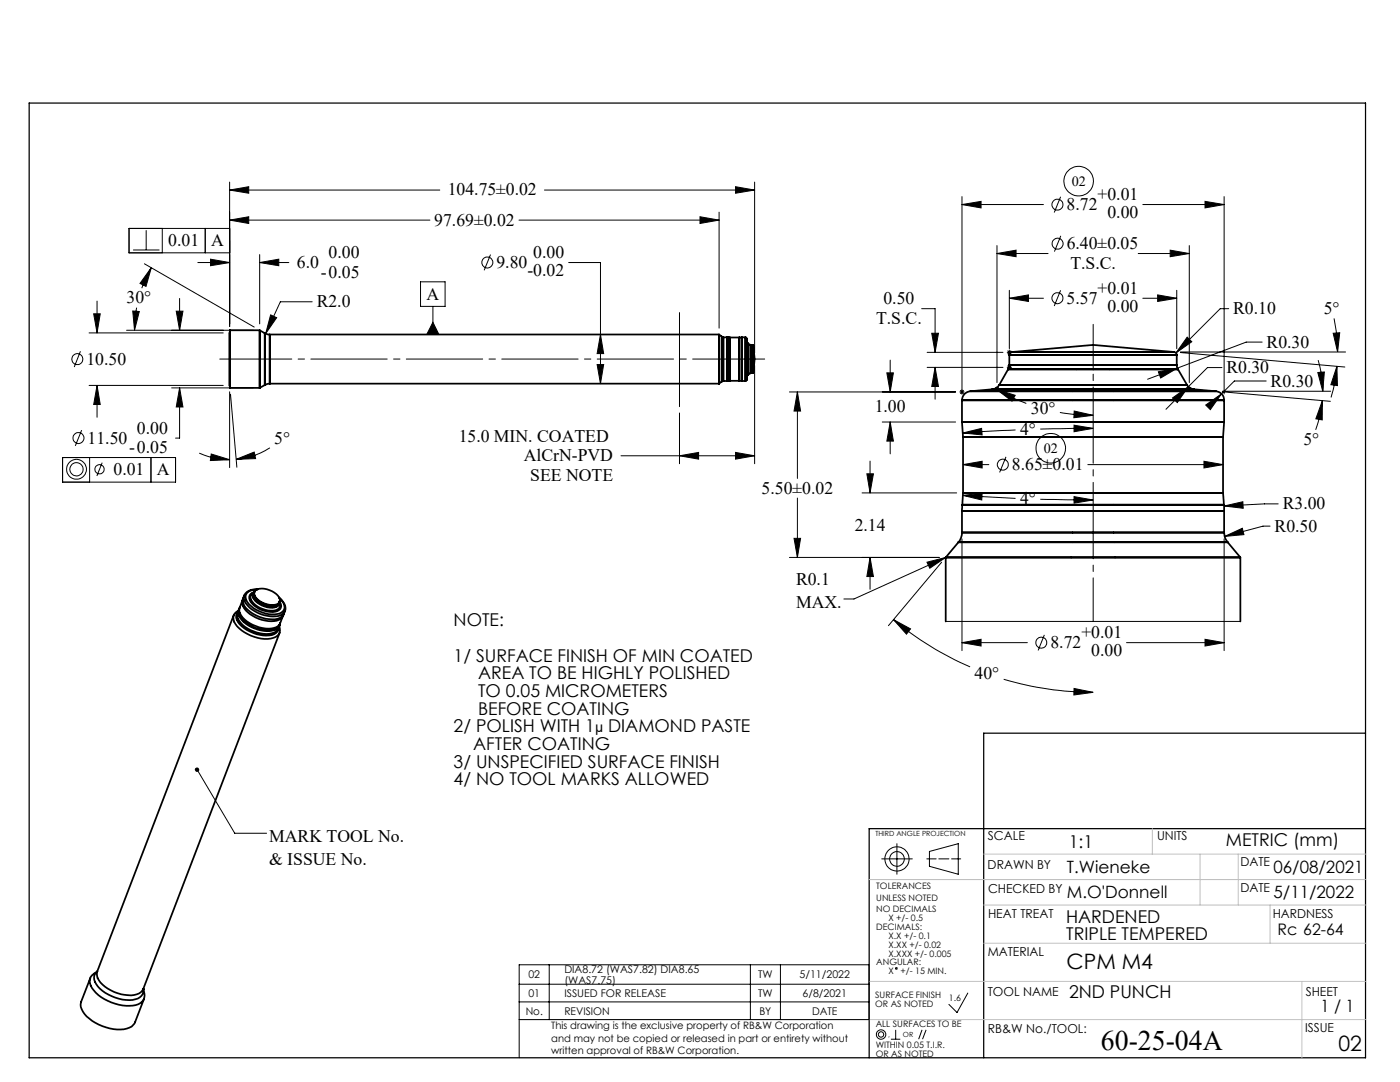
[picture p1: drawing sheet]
<svg xmlns="http://www.w3.org/2000/svg" width="279mm" height="216mm" viewBox="0 0 279 216" stroke-linecap="round" stroke-linejoin="round" font-family="sans-serif">
<g fill="none" stroke="#000" stroke-width=".2">
<path d="M45.8 37.9l3.8-.6v1.3zM45.8 36.3v28.9M45.8 37.9h42M108.7 37.9h41.9M146.8 37.3l3.8 .6-3.8 .7zM150.6 36.3v34.1M192 39.2v39.5M211.7 39.3l-1.3 3.1M244.3 39.2v39.4M26.6 49.9h5.2M28.8 52.6l21.9 12.7M29.2 45.9v4"/>
<path d="M30.2 53.4l-1.1 3.7-1.2-.5zM30.2 53.4l-.8 1.5-1.1 2.6M32.4 45.6v4.8M35.8 59.5v6.4M39.5 52.4h6.3M41 45.6v4.8M42 51.7l3.8 .7-3.8 .6zM45.8 43.9l3.8-.6v1.3zM45.8 45.6h-20v4.8h20M45.8 43.9h40M51.8 52.4l3.8-.7v1.3zM51.8 50.8v13.8"/>
<path d="M51.8 52.4h5.8M83.9 56.2h4.9v4.9h-4.9zM97.9 50.8l-1.3 3.1M103.6 43.9h39.9M113.5 52.4h6.3v24.2M139.7 43.3l3.8 .6-3.8 .7zM143.5 42.3v23.2M192 40.8h16.2M192 40.8l3.8-.6v1.3zM199 50.6l3.8-.7v1.3zM199 49v27.3M199 50.6h10.2"/>
<path d="M201.4 59.5l3.8-.7v1.3zM201.4 57.9v11.7M201.4 59.5h6.8M211.7 57.9l-1.3 3.2M211.7 47.1l-1.3 3.1M227.2 50.6h10.1M228.1 59.5h6.7M228.1 40.8h16.2M231 58.8l3.8 .7-3.8 .6zM233.5 49.9l3.8 .7-3.8 .6zM234.8 57.9v11.7M237.3 49v27.3"/>
<path d="M240.5 40.2l3.8 .6-3.8 .7zM16.1 70.1l-1.3 3.1M17.8 76.9h26.8M17.8 66.4h26.8M18.7 62.6h1.3l-.6 3.8zM19.4 76.9l.6 3.8h-1.3zM19.4 60.1v6.3M19.4 76.9v6.4M25.3 65.9h25.3M26.5 62.1l1.3 .1-1 3.7zM27.3 61.4l-.3 2.2-.2 2.3M34.3 77.4h16.3"/>
<path d="M35.2 62.1h1.3l-.7 3.8zM35.8 77.4l.7 3.8h-1.3zM35.8 77.4v10h-.8M45.8 78.2v15.1M46 78.7l1.3 14.5M54 62.8l1.2 .6-2.2 3.2zM62.3 60.2h-6.3l-3 6.4M86.4 61.1v5.6M86.4 64.3l1.2 2.4h-2.4zM119.2 72.7h1.3l-.7 3.9zM119.8 66.7l.7 3.9h-1.3zM135.6 62.4v18.7"/>
<path d="M150.6 72.9v19.6M157.6 78.2h33.1M159.1 78.2v17.3M159.1 78.2l.7 3.8h-1.3zM177 74.4h1.3l-.6 3.8zM177.7 71.9v6.3M183.9 61.6h2.7v8.7M185 73.3h15.2M185 70.3h15.2M185.9 66.5h1.4l-.7 3.8zM186.6 73.3l.7 3.8h-1.4zM186.6 73.3v6.4"/>
<path d="M191.5 78.2h1M191.6 77.9l.7 .7M192.3 77.9l-.7 .7M198.4 77.6h1.1M198.6 77.3l.7 .7M198.9 77.7l3.7 1.2-.6 1.1zM198.9 77.7l2.9 1.5 3 1.3M199 77.1v1M199.3 77.3l-.7 .7M200.9 73.3h1M200.9 70.3h1M201.1 73l.7 .7"/>
<path d="M201.1 70l.7 .7M201.4 69.8v1M201.4 72.8v1M201.8 73l-.7 .7M201.8 70l-.7 .7M231.2 74.2l3.8-.8-3.4 2zM234 79.4l3.2-2.2-2.2 3.1zM235 73.4l-6 2.3M235.6 70.3l32.8 2.9M235.6 70.2h32.9M236.9 77.6h.9M236.9 67.3l.9 .9-3.1 2.2z"/>
<path d="M237 77.3l.7 .7M237.2 77.2l-4.5 4.5M237.3 77.1v1M237.7 77.3l-.7 .7M243.9 73.3h-2.9l-3.8 3.9M243.9 78.2l21.6 1.9M243.9 78.1h21.7M245.2 61.6h-1.7l-8.8 8.8M251.9 68.3h-3.2l-13.7 5.1M252.7 76h-6.4l-3.8 3.9M263 74.3l1.3-.1-.3 3.9zM263.1 71.9a21.1 21.1 0 0 1 .9 6.2"/>
<path d="M263.9 79.9v3.9l-1.3-.2zM263.9 79.9a21.3 21.3 0 0 1-1.3 5.9M266.1 66.5l1.3-.1-.5 3.8zM266.2 63.5a32.5 32.5 0 0 1 .7 6.7M266.8 73.1l.1 3.8-1.3-.1zM266.8 73.1a30.8 30.8 0 0 1-1.2 6.2M12.5 91.3h22.5v4.9h-22.5zM16.3 85.8l-1.3 3.2M17.9 91.3v4.9M20.4 92.3l-1.1 2.7M30.1 91.3v4.9M39.8 90.4a14.9 14.9 0 0 0 6 1.3"/>
<path d="M42.2 90.6l3.6 1.1-3.8 .2zM47.1 91.7l3.6-1.5 .3 1.3zM53.9 89.4a14.3 14.3 0 0 1-6.8 2.3M123.9 90.9h26.7M135.6 82.4v10.1M135.6 90.9l3.8-.6v1.3zM146.8 90.3l3.8 .6-3.8 .7zM159.1 99.4v11.8M172 98.4h18.9M173 94.5h1.3l-.7 3.9zM173.6 92v6.4M176.1 84.2h14.6"/>
<path d="M177.7 84.2v6.4M177.7 84.2l.6 3.8h-1.3zM192.2 86.4l3.7-.9 .1 1.3zM192.2 98.8l3.8-.4-.1 1.4zM192.2 98.8l10.5 .6M192.2 92.7h5.1M192.2 92.7l3.8-.7v1.4zM200.8 91.2l-1.3 3.1M202.7 85.8l-10.5 .6M207.6 99.6l10.6 .2M211.5 82.3l2.5 .4 4.2 .2M214.3 84.8l3.9 .7-3.9 .6z"/>
<path d="M214.3 99.1l3.9 .7-3.9 .6zM214.4 82l3.8 .9-3.9 .5zM217.1 92.7h27M218.2 85.5l-10.6 .1M240.3 92l3.8 .7-3.8 .7zM240.6 80.8l3.2-2.2-2.3 3.1zM157.6 111.2h29.9M158.5 107.4h1.3l-.7 3.8zM173.6 111.2v6.4M173.6 111.2l.7 3.8h-1.3zM185 112.2l3.7-1-3.1 2.2zM187.9 112.2l-10.6 12.6"/>
<path d="M188.7 111.2l-18.3 8.3h-2M192 107.5v22.3M244.3 107.5v22.3M244.3 101l3.7-.9 .1 1.3zM244.4 107l3.5-1.6 .3 1.3zM253.5 105h-1.4l-7.7 2M255.1 100.5h-2.8l-8 .5M178.3 123.6l3.4 1.9-.8 1zM178.3 123.6a63.1 63.1 0 0 0 15.3 9.5M188.7 124h58.8M192 128.2h13M192 128.2l3.8-.6v1.3z"/>
<path d="M200.3 135.5a63.5 63.5 0 0 0 17.9 2.6M208.4 126.7l-1.2 3.1M214.3 137.4l3.9 .7-3.9 .6zM224.8 128.2h19.5M240.5 127.6l3.8 .6-3.8 .7zM39.3 153.6l7.5 12.7h6.4M176 171.4h6.1M179 168.3v6.1M185 171.4h1.8M185.5 169.9l5.7-1.6v6.1l-5.7-1.5zM187.4 171.4h2M189.9 171.4h1.8"/>
<path d="M103.6 196.4h69.8M103.6 199.9h69.8M109.6 192.5v10.9M149.8 192.5v10.9M155.8 192.5v10.9M193.1 198.2l-2.1 3.8-1.6-1.6M103.6 203.4h69.8v-10.9h-69.8v18.6M177.8 207.4h1.9M178.8 205.5v1.9M184 205.5l-.7 1.9M184.8 205.5l-.7 1.9"/>
<circle cx="215.3" cy="36.1" r="2.96"/>
<circle cx="97.3" cy="52.4" r="1.09"/>
<circle cx="211" cy="59.5" r="1.09"/>
<circle cx="211" cy="40.8" r="1.09"/>
<circle cx="211.1" cy="48.6" r="1.09"/>
<circle cx="15.4" cy="71.7" r="1.1"/>
<circle cx="15.3" cy="93.6" r="1.32"/>
<circle cx="15.3" cy="93.6" r="1.98"/>
<circle cx="15.7" cy="87.4" r="1.09"/>
<circle cx="19.9" cy="93.6" r=".92"/>
<circle cx="200.1" cy="92.7" r="1.08"/>
<circle cx="209.7" cy="89.4" r="2.95"/>
<circle cx="207.8" cy="128.2" r="1.1"/>
<circle cx="179" cy="171.4" r="1.46"/>
<circle cx="179" cy="171.4" r="2.42"/>
<circle cx="178.9" cy="193.2" r=".17"/>
<circle cx="175.8" cy="206.4" r=".94"/>
<circle cx="175.8" cy="206.4" r=".55"/>
</g>
<path d="M5.8 20.6h266.7v190.5h-266.7zM272.5 146.3h-76.2v64.8M272.5 165.3h-99v45.8" fill="none" stroke="#000" stroke-width=".25"/>
<path d="M173.5 175.5h99M196.3 170.4h76.2M230 165.3v5.1M239.5 170.4v10.2M247.1 170.4v10.2M173.5 195.8h99M196.3 180.6h76.2M196.3 188.2h76.2M253.5 180.6v7.6M259.8 195.8v15.3M103.6 203.4h168.9" fill="none" stroke="#c0c0c0" stroke-width=".2"/>
<path d="M43.9 71.6h108.7" fill="none" stroke="#000" stroke-width=".2" stroke-dasharray="15.2 1.3 1.3 1.3" stroke-dashoffset=".9"/>
<path d="M218.2 124v-59.3" fill="none" stroke="#000" stroke-width=".2" stroke-dasharray="15.2 1.3 1.3 1.3" stroke-dashoffset="6.6"/>
<g fill="#000">
<path d="M35.8 77.4l.7 3.8h-1.3zM35.2 62.1h1.3l-.7 3.8zM51.8 52.4l3.8-.7v1.3zM42 51.7l3.8 .7-3.8 .6zM146.8 37.3l3.8 .6-3.8 .7zM45.8 37.9l3.8-.6v1.3zM30.2 53.4l-1.1 3.7-1.2-.5zM26.5 62.1l1.3 .1-1 3.7zM119.8 66.7l.7 3.9h-1.3zM119.2 72.7h1.3l-.7 3.9zM139.7 43.3l3.8 .6-3.8 .7zM45.8 43.9l3.8-.6v1.3zM19.4 76.9l.6 3.8h-1.3zM18.7 62.6h1.3l-.6 3.8zM42.2 90.6l3.6 1.1-3.8 .2zM47.1 91.7l3.6-1.5 .3 1.3zM54 62.8l-1 3.8 2.2-3.2zM201.4 59.5l3.8-.7v1.3zM231 58.8l3.8 .7-3.8 .6zM266.8 73.1l.1 3.8-1.3-.1zM266.1 66.5l1.3-.1-.5 3.8zM198.9 77.7l3.7 1.2-.6 1.1zM214.4 82l3.8 .9-3.9 .5zM263.9 79.9v3.9l-1.3-.2zM263 74.3l1.3-.1-.3 3.9zM231.2 74.2l.4 1.2 3.4-2zM214.3 84.8l3.9 .7-3.9 .6zM192.2 86.4l3.7-.9 .1 1.3zM192.2 92.7l3.8-.7v1.4zM240.3 92l3.8 .7-3.8 .7zM192 40.8l3.8-.6v1.3zM240.5 40.2l3.8 .6-3.8 .7zM236.9 67.3l-2.2 3.1 3.1-2.2zM192.2 98.8l3.8-.4-.1 1.4zM214.3 99.1l3.9 .7-3.9 .6zM192 128.2l3.8-.6v1.3zM240.5 127.6l3.8 .6-3.8 .7zM178.3 123.6l3.4 1.9-.8 1zM214.3 137.4l3.9 .7-3.9 .6zM244.4 107l3.8-.3-.3-1.3zM240.6 80.8l.9 .9 2.3-3.1zM244.3 101l3.8 .4-.1-1.3zM234 79.4l1 .9 2.2-3.1zM173 94.5h1.3l-.7 3.9zM173.6 111.2l.7 3.8h-1.3z"/>
<path d="M86.4 64.3l1.2 2.4h-2.4zM185 112.2l3.7-1-3.1 2.2zM39 153.2a.45 .45 0 0 0 0 .8 .45 .45 0 0 0 .7-.3 .45 .45 0 0 0-.5-.5h-.1l.2 .4z"/>
<path d="M146.8 90.3l3.8 .6-3.8 .7zM135.6 90.9l3.8-.6v1.3zM185.9 66.5h1.4l-.7 3.8zM186.6 73.3l.7 3.8h-1.4zM177 74.4h1.3l-.6 3.8zM177.7 84.2l.6 3.8h-1.3zM159.1 78.2l.7 3.8h-1.3zM158.5 107.4h1.3l-.7 3.8zM233.5 49.9l3.8 .7-3.8 .6zM199 50.6l3.8-.7v1.3z"/>
</g>
<g fill="none" stroke="#000" stroke-width=".35">
<path d="M45.8 66.4l.1-.5h5.9l1.2 .7 .6 .1h89.9l.8 .6h4.6l.1 .2 .2 1 .6 .4h.6a14.3 14.3 0 0 1-.1 5.5l-.5 .1-.6 .3-.2 1-.2 .2h-4.6l-.7 .6h-89.8l-.7 .2-1.2 .6h-5.9l-.1-.5M45.8 66.4v10.5zM45.9 65.9v11.5zM51.8 65.9v11.5zM52.8 66.5v10.3zM53.8 66.8v9.8zM143.5 66.8v9.8zM144 67.2v8.9zM144.4 67.3v8.7zM145.1 67.3v8.7zM145.3 67.3v8.7zM145.7 67.3v8.7z"/>
<path d="M147.5 67.3v8.7zM148 67.3v8.7zM148.8 67.3v8.7zM149 67.6v8.1zM149.1 68.3v6.7zM149.3 68.5v6.3zM149.8 68.8v5.7zM149.9 68.9v5.5zM150.2 68.9v5.5zM150.4 69v5.4zM192 79.9h26.2zM193.7 78.1h24.5z"/>
<path d="M198 77.7h40.3zM199.5 76.8h18.7zM201.2 73.7h17zM201.4 72.8h16.8zM201.4 70.8h16.8zM202 70.2h32.3zM218.2 79.9h26.1zM218.2 78.1h24.4zM218.2 76.8h18.6zM218.2 73.7h16.9zM218.2 72.8h16.6zM218.2 70.8h16.6z"/>
<path d="M192 84.2h26.2zM192.2 87.2h26zM192.2 98.4h26zM218.2 87.2h25.9zM218.2 98.4h25.9zM218.2 84.2h26.1zM48.4 119.8a2.58 2.58 0 0 0-.3 3 6.9 6.9 0 0 0 7 2.4l.8-.8M48.5 119.5a2.58 2.58 0 0 0 1.3 3 6.7 6.7 0 0 0 5.9 1.2 1.77 1.77 0 0 0 .9-1.1M48.8 118.8l-.1 .1a3.1 3.1 0 0 0 2.1 3 6.7 6.7 0 0 0 5.3 .8l.8-.8a2.15 2.15 0 0 1-2.6 1.7 6.8 6.8 0 0 1-5.7-3.1 1.73 1.73 0 0 1 .2-1.7zM50.6 118.3a1.2 1.2 0 0 0 .4 1.6 4.1 4.1 0 0 0 4.5 1l.3-.6M50.7 118.2a2.24 2.24 0 0 0 1.7 2.2 2.94 2.94 0 0 0 3.4-.1l.1-.1a1.8 1.8 0 0 1-2.6 .8 3.6 3.6 0 0 1-2.8-2.1zM50.8 118.1a1.2 1.2 0 0 0-1 .8 1.2 1.2 0 0 0 .2 1.2 5.4 5.4 0 0 0 5.3 1.9 1.16 1.16 0 0 0 .5-2 1.22 1.22 0 0 1-.1 1.3 1.22 1.22 0 0 1-1.2 .5 4.6 4.6 0 0 1-4.5-2.5l.1-.6 .5-.4"/>
<path d="M51 117.8a4 4 0 0 1 4.8 1.7v.6a2.21 2.21 0 0 1-2.7 .4 2.68 2.68 0 0 1-2.3-2.3zM51.3 117.7h-.3a1.66 1.66 0 0 0-2 1.6 5.6 5.6 0 0 0 5.2 3.3 2.14 2.14 0 0 0 2.6-1.3 2.43 2.43 0 0 0-1-2M51.5 117.6a2.4 2.4 0 0 0-2.8 1.3M55.7 119.2a2.58 2.58 0 0 1 1.2 2.7M188.8 111.2h29.4zM191.3 108.2h26.9zM192 106.3h26.2zM192 102h26.2zM192.1 100.7h26.1zM218.2 111.2h29.3zM218.2 108.2h26.8zM218.2 100.7h26.1z"/>
<path d="M218.2 106.3h26.1zM218.2 102h26.1zM46.6 122.8l-27.2 71.1M47.5 122.1a1.75 1.75 0 0 0 .3 2.4 7.1 7.1 0 0 0 6.9 2 1.46 1.46 0 0 0 .9-1.3M47.6 121.8a1.62 1.62 0 0 0-.6 2.7 7.7 7.7 0 0 0 7.5 2.8 1.59 1.59 0 0 0 1.2-2.3M47.6 121.7a2.35 2.35 0 0 0 1 2.4 6.9 6.9 0 0 0 6.3 1.6l.9-.9M47.6 121.7a2.14 2.14 0 0 0 .8 3 6.9 6.9 0 0 0 6.3 1.5l.7-.5 .4-.9M47.7 121.5l-.1 .2M47.7 121.5v.1a3 3 0 0 0 2 3.1 6.7 6.7 0 0 0 5.3 .8l.6-.5 .2-.4M47.8 121.2l-.1 .3M55.8 120.4h.1M55.8 126.3l-27.2 71.1"/>
<path d="M55.8 124.6v.2M55.9 124.3l-.1 .3M56.4 122.9l-.5 1.5M188.7 124v-12.8l2.6-3a2.99 2.99 0 0 0 .7-1.9v-4.8l.2-3.1v-11.2l-.2-3v-4.3a1.82 1.82 0 0 1 1.6-1.8l4.4-.4a1.91 1.91 0 0 0 1.4-.9l1.9-3.2 .1-.5v-2.4l.3-.3 .3-.2 16.2-1.4 16.1 1.4a.6 .6 0 0 1 .5 .6v2l.2 .7 1.9 3.3a1.91 1.91 0 0 0 1.4 .9l4.4 .4a1.75 1.75 0 0 1 1.6 1.8v4.3l-.2 3v11.2l.2 2.6v5.3a2.99 2.99 0 0 0 .7 1.9l2.5 3v12.8M18 195.2l-1.8 4.7a3.2 3.2 0 0 0 1.6 3.3 8.8 8.8 0 0 0 8 1.9l.4-.2 .6-.7 2-4.9M19.4 193.9a1.91 1.91 0 0 0 .1 2.9 8.4 8.4 0 0 0 7.5 2.6 1.77 1.77 0 0 0 1.6-2.1 2.19 2.19 0 0 1 0 2.3 2.19 2.19 0 0 1-2.1 1.1 9.4 9.4 0 0 1-8.2-3.6 2.06 2.06 0 0 1 1.1-3.2M19.4 193.9a2.8 2.8 0 0 0 1.6 3 7.4 7.4 0 0 0 6.8 1.3l.8-.8M19.4 193.9h.1M28.6 197.4h.1"/>
</g>
<text font-size="5.6" x="219.7" y="209.4">60-25-04A</text>
<g font-size="4.2">
<text x="212.9" y="193.4">CPM M4</text>
<text x="267.1" y="209.8">02</text>
</g>
<g font-size="3.5">
<text x="89.4" y="39">104.75±0.02</text>
<text x="212.9" y="41.9">8.72</text>
<text x="219" y="40">+0.01</text>
<text x="86.7" y="45">97.69±0.02</text>
<text x="221" y="43.5">0.00</text>
<text x="33.6" y="49.1">0.01</text>
<text x="42.1" y="49.1">A</text>
<text x="59.3" y="53.5">6.0</text>
<text x="65.6" y="51.5">0.00</text>
<text x="99.1" y="53.5">9.80</text>
<text x="106.4" y="51.5">0.00</text>
<text x="212.9" y="49.7">6.40±0.05</text>
<text x="213.6" y="53.6">T.S.C.</text>
<text x="64" y="55.4">-0.05</text>
<text x="85.1" y="59.8">A</text>
<text x="105.3" y="55">-0.02</text>
<text x="219" y="58.6">+0.01</text>
<text x="25.3" y="60.5">30°</text>
<text x="63.2" y="61.3">R2.0</text>
<text x="174.8" y="64.6">T.S.C.</text>
<text x="176.3" y="60.7">0.50</text>
<text x="212.9" y="60.6">5.57</text>
<text x="221" y="62.2">0.00</text>
<text x="246.1" y="62.7">R0.10</text>
<text x="264.2" y="62.7">5°</text>
<text x="252.8" y="69.4">R0.30</text>
<text x="17.3" y="72.8">10.50</text>
<text x="244.8" y="74.4">R0.30</text>
<text x="253.6" y="77.1">R0.30</text>
<text x="174.6" y="82.3">1.00</text>
<text x="205.7" y="82.7">30°</text>
<text x="17.5" y="88.5">11.50</text>
<text x="27.3" y="86.6">0.00</text>
<text x="54.7" y="88.5">5°</text>
<text x="91.6" y="88.1">15.0 MIN. COATED</text>
<text x="203.6" y="86.8">4°</text>
<text x="260.1" y="88.8">5°</text>
<text x="22.7" y="94.9">0.01</text>
<text x="25.8" y="90.5">-0.05</text>
<text x="31.3" y="94.9">A</text>
<text x="104.5" y="92">AlCrN-PVD</text>
<text x="105.8" y="96">SEE NOTE</text>
<text x="202" y="93.8">8.65±0.01</text>
<text x="152" y="98.5">5.50±0.02</text>
<text x="203.6" y="100.6">4°</text>
<text x="256" y="101.6">R3.00</text>
<text x="170.6" y="105.9">2.14</text>
<text x="254.4" y="106.1">R0.50</text>
<text x="158.9" y="116.8">R0.1</text>
<text x="90.5" y="125">NOTE:</text>
<text x="158.9" y="121.3">MAX.</text>
<text x="209.6" y="129.3">8.72</text>
<text x="215.8" y="127.4">+0.01</text>
<text x="217.8" y="130.9">0.00</text>
<text x="90.5" y="132">1/ SURFACE FINISH OF MIN COATED</text>
<text x="95.4" y="135.5">AREA TO BE HIGHLY POLISHED</text>
<text x="194.5" y="135.5">40°</text>
<text x="95.4" y="142.6">BEFORE COATING</text>
<text x="95.4" y="139.1">TO 0.05 MICROMETERS</text>
<text x="90.5" y="146.1">2/ POLISH WITH 1</text>
<text x="94.4" y="149.7">AFTER COATING</text>
<text x="121.4" y="146.1">DIAMOND PASTE</text>
<text x="90.5" y="153.2">3/ UNSPECIFIED SURFACE FINISH</text>
<text x="90.5" y="156.7">4/ NO TOOL MARKS ALLOWED</text>
<text x="53.7" y="168">MARK TOOL No.</text>
<text x="53.7" y="172.6">&amp; ISSUE No.</text>
<text x="213.3" y="169.2">1:1</text>
<text x="244.6" y="168.9">METRIC (mm)</text>
<text x="212.8" y="184.2">HARDENED</text>
<text x="212.8" y="187.6">TRIPLE TEMPERED</text>
<text x="213.3" y="199.2">2ND PUNCH</text>
</g>
<g font-size="3.4">
<text x="212.9" y="174.1">T.Wieneke</text>
<text x="212.9" y="179.1">M.O'Donnell</text>
<text x="254.2" y="179.1">5/11/2022</text>
<text x="254.2" y="174.1">06/08/2021</text>
<text x="263.6" y="202">1 / 1</text>
</g>
<text font-size="3.2" x="254.9" y="186.5">Rc 62-64</text>
<g font-size="2.8">
<text x="213.9" y="37">02</text>
<text x="208.3" y="90.3">02</text>
<text x="118.8" y="146.1">μ</text>
</g>
<g font-size="2.5">
<text x="197.1" y="167.7">SCALE</text>
<text x="230.9" y="167.7">UNITS</text>
<text x="197.1" y="173.3">DRAWN BY</text>
<text x="247.5" y="172.8">DATE</text>
<text x="197.2" y="178.2">CHECKED BY</text>
<text x="247.5" y="178.1">DATE</text>
<text x="197.2" y="183.3">HEAT TREAT</text>
<text x="254" y="183.1">HARDNESS</text>
<text x="197.1" y="190.7">MATERIAL</text>
<text x="197.1" y="198.7">TOOL NAME</text>
<text x="260.6" y="198.8">SHEET</text>
<text x="197.2" y="206.2">RB&amp;W No./TOOL:</text>
<text x="260.5" y="206">ISSUE</text>
</g>
<g font-size="2.1">
<text x="105.5" y="195.2">02</text>
<text x="112.6" y="194.2">DIA8.72 (WAS7.82) DIA8.65</text>
<text x="112.6" y="196.3">(WAS7.75)</text>
<text x="151.3" y="195.2">TW</text>
<text x="159.6" y="195.2">5/11/2022</text>
<text x="104.9" y="202.5">No.</text>
<text x="105.5" y="198.9">01</text>
<text x="112.6" y="198.9">ISSUED FOR RELEASE</text>
<text x="112.6" y="202.5">REVISION</text>
<text x="151.3" y="198.9">TW</text>
<text x="151.5" y="202.5">BY</text>
<text x="160.2" y="198.9">6/8/2021</text>
<text x="162.1" y="202.5">DATE</text>
</g>
<g font-size="2">
<text x="110" y="205.4">This drawing is the exclusive property of RB&amp;W Corporation</text>
<text x="110" y="207.9">and may not be copied or released in part or entirety without</text>
<text x="110" y="210.4">written approval of RB&amp;W Corporation.</text>
</g>
<g font-size="1.8">
<text x="174.9" y="179.9">UNLESS NOTED</text>
<text x="174.9" y="177.3">TOLERANCES</text>
<text x="174.9" y="182">NO DECIMALS</text>
<text x="174.9" y="185.6">DECIMALS:</text>
<text x="177.3" y="183.8">X +/- 0.5</text>
<text x="177.3" y="187.3">X.X +/- 0.1</text>
<text x="177.3" y="189.1">X.XX +/- 0.02</text>
<text x="177.3" y="190.9">X.XXX +/- 0.005</text>
<text x="174.9" y="192.6">ANGULAR:</text>
<text x="177.3" y="194.4">X</text>
<text x="179.7" y="194.4">+/- 15 MIN.</text>
<text x="174.7" y="199.1">SURFACE FINISH</text>
<text x="174.7" y="200.8">OR AS NOTED</text>
<text x="189.4" y="199.8">1.6</text>
<text x="174.8" y="204.9">ALL SURFACES TO BE</text>
<text x="174.8" y="209.1">WITHIN 0.05 T.I.R.</text>
<text x="174.8" y="210.8">OR AS NOTED</text>
</g>
<g font-size="1.4">
<text x="174.7" y="166.8">THIRD ANGLE PROJECTION</text>
<text x="177.3" y="206.9">,</text>
<text x="180.2" y="206.9">OR</text>
</g>
</svg>
